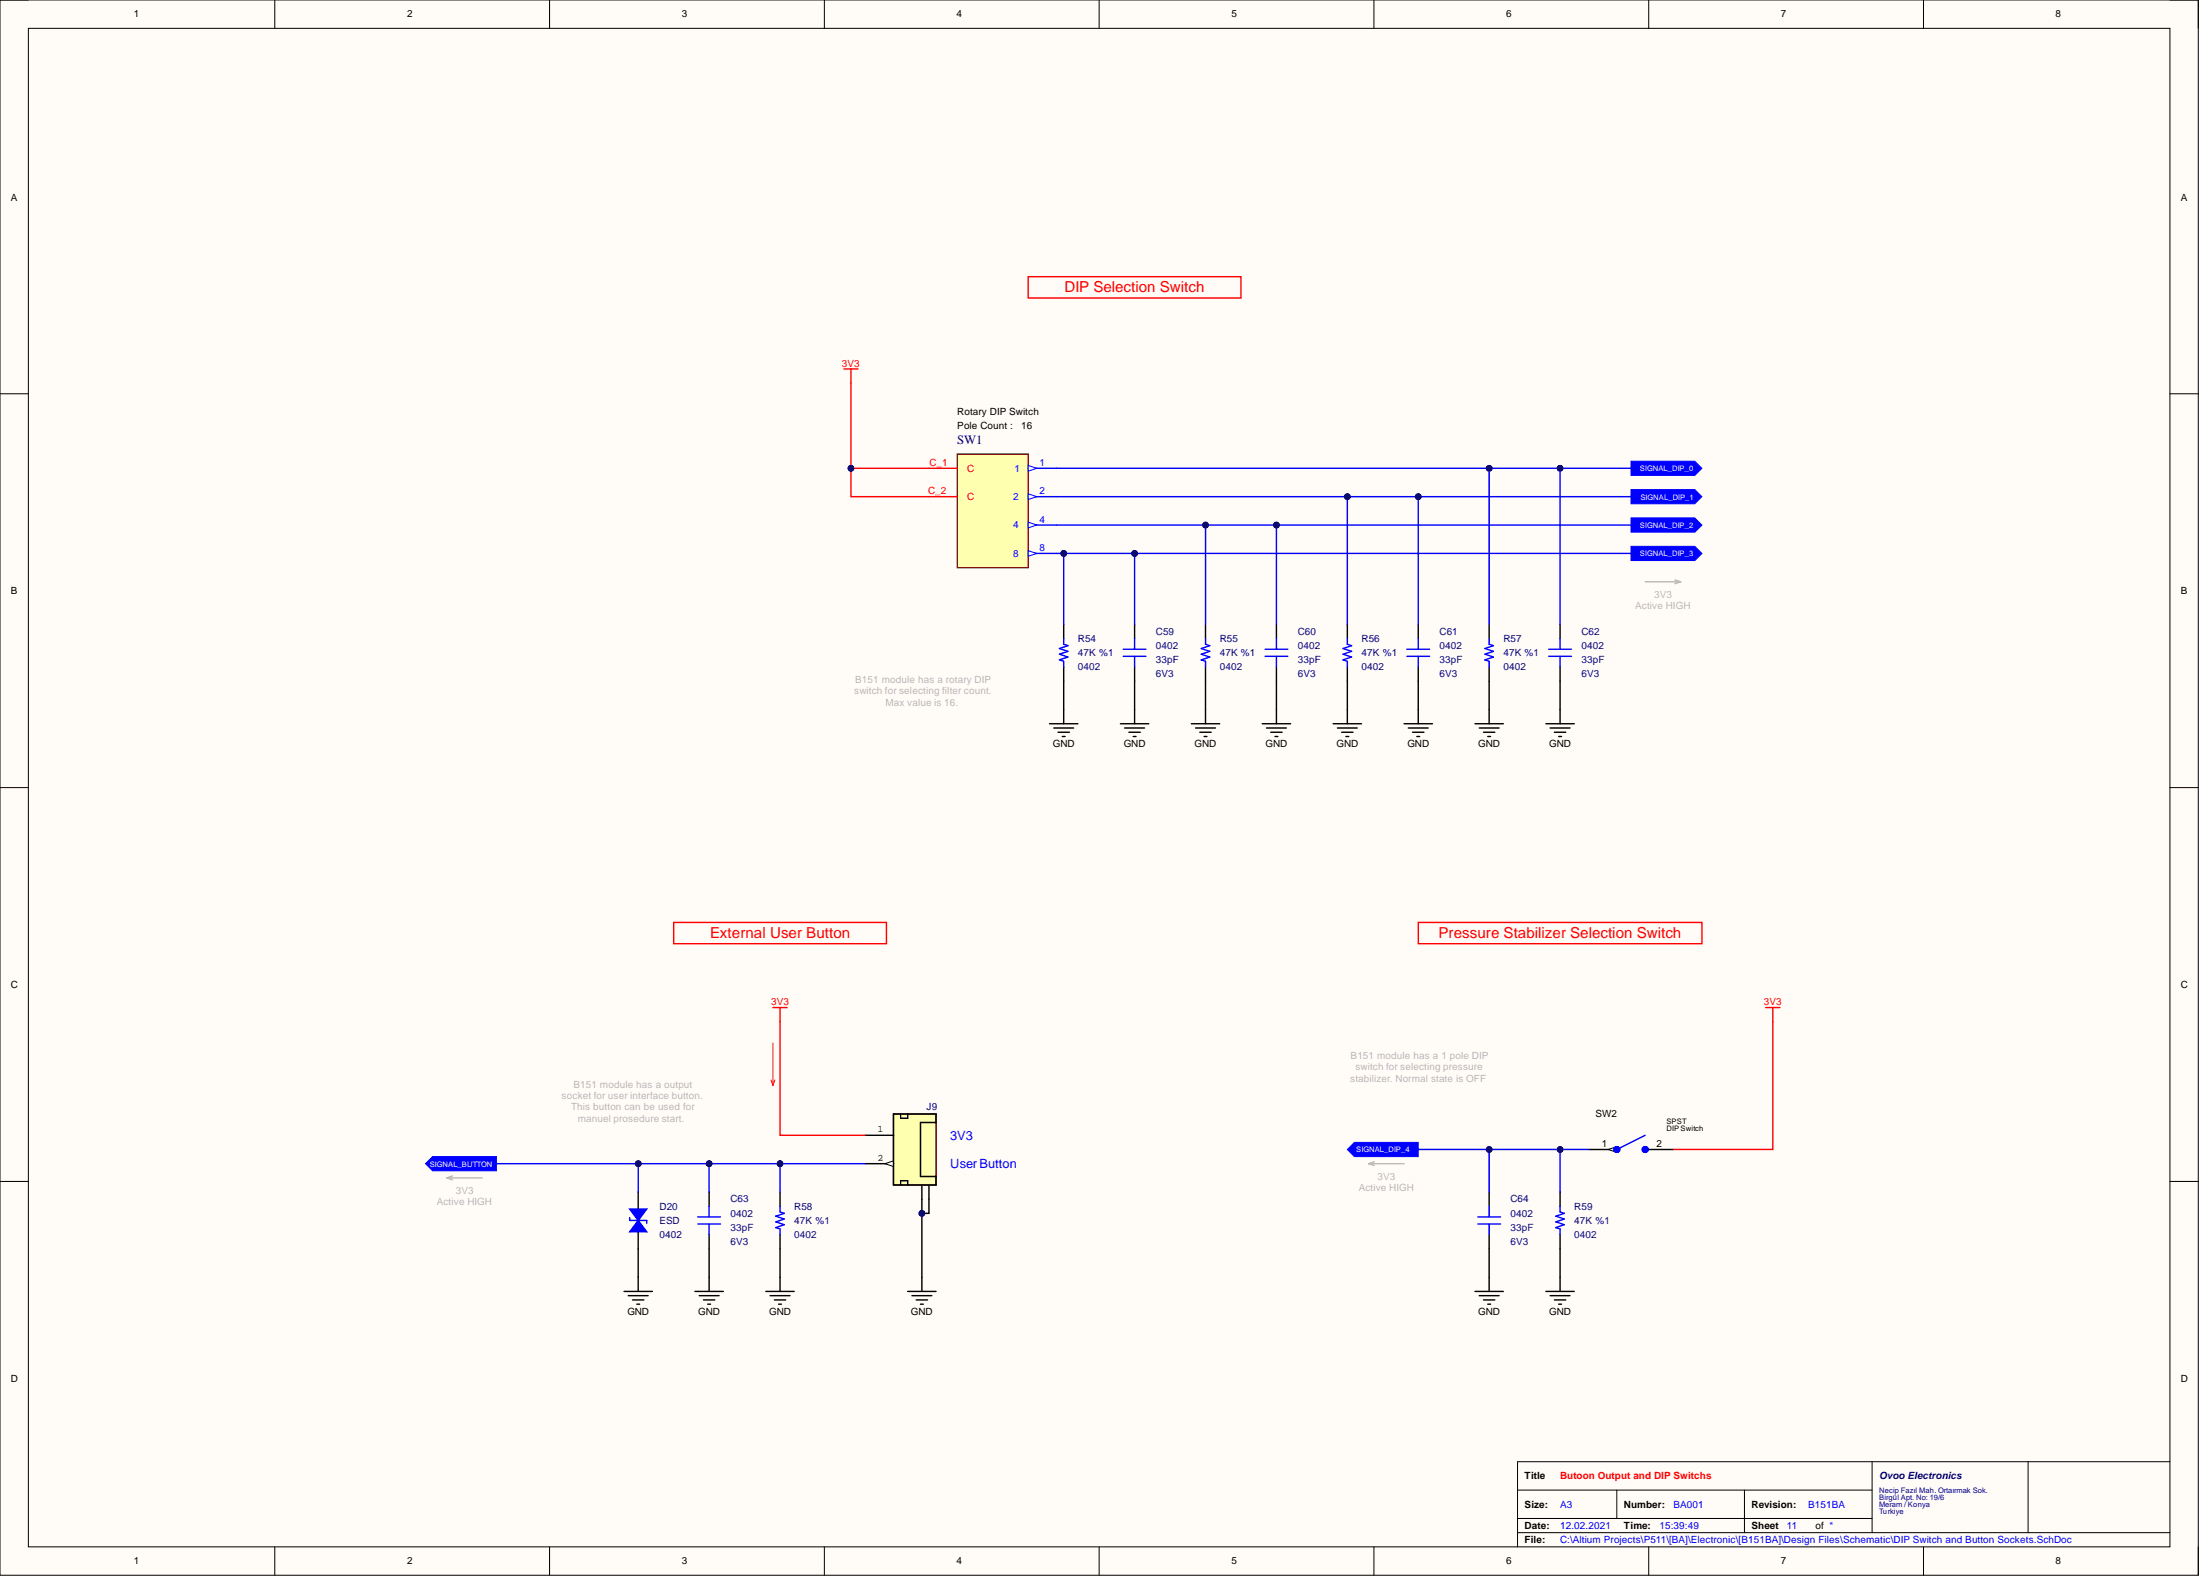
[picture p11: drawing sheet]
<svg xmlns="http://www.w3.org/2000/svg" width="393mm" height="282mm" viewBox="0 0 393 282" stroke-linecap="round" stroke-linejoin="round" font-family="sans-serif">
<path d="M0 0h393v281.6h-393z" fill-rule="evenodd" fill="#fffcf8"/>
<path d="M0 0h393v281.6h-393z" fill="none" stroke="#000" stroke-width=".18"/>
<path d="M5.1 5.1h382.9v271.4h-382.9z" fill-rule="evenodd" fill="#fffcf8"/>
<g fill="none" stroke="#000" stroke-width=".18">
<path d="M0 0h5.1M49.1 0v5.1M98.3 0v5.1M147.4 0v5.1M196.5 0v5.1M245.7 0v5.1M294.8 0v5.1M343.9 0v5.1M388 0h5v5.1M5.1 5.1h382.9v271.4h-382.9zM0 70.4h5.1M388 70.4h5"/>
<path d="M0 140.8h5.1M388 140.8h5M0 211.2h5.1M388 211.2h5M49.1 276.5v5.1M98.3 276.5v5.1M147.4 276.5v5.1M196.5 276.5v5.1M245.7 276.5v5.1M271.3 266.3h63.4M271.3 273.9h116.7M271.3 271.4h63.4"/>
<path d="M289.1 266.3v5.1M294.8 276.5v5.1M311.9 266.3v7.6M334.7 261.3v12.6M343.9 276.5v5.1M362.6 261.3v12.6M388 261.3h-116.7v15.2M393 276.5v5.1"/>
</g>
<path d="M114.1 213.1v4M114.1 219.2v4M162.3 230.8h5.1M163 231.6h3.6M163.8 232.3h2M164.6 233.1h.5M164.8 228.3v2.5" fill="none" stroke="#000" stroke-width=".25"/>
<path d="M138.2 180.1h2.5M139.5 180.1v2.5" fill="none" stroke="#f00" stroke-width=".25"/>
<path d="M137.9 193l.3 1M138.2 186.4v7.6M138.5 193l-.3 1" fill="none" stroke="#f00" stroke-width=".18"/>
<path d="M112.6 218.1h3" fill="none" stroke="#00f" stroke-width=".25"/>
<path d="M114.1 218.1l1.5 2.1h-3z" fill="#00f"/>
<path d="M112.6 217.6v.5M114.1 218.1l1.5 2.1h-3zM115.6 218.1v.5" fill="none" stroke="#00f" stroke-width=".25"/>
<path d="M112.6 216.1h3l-1.5 2z" fill="#00f"/>
<path d="M112.6 216.1h3l-1.5 2zM124.8 218.8h4M124.8 217.5h4M126.8 215.6v1.9M126.8 218.8v1.9M139.5 215.6v1l.7 .3-1.5 .5 1.5 .5-1.5 .5 1.5 .5-1.5 .5 .8 .3v1" fill="none" stroke="#00f" stroke-width=".25"/>
<g fill="none" stroke="#000" stroke-width=".25">
<path d="M126.8 213.1v2.5M139.5 213.1v2.5M164.8 211.8v2.5M166.1 211.8v2.5M111.6 230.8h5M112.3 231.6h3.6M113.1 232.3h2M113.9 233.1h.5M114.1 228.3v2.5M124.3 230.8h5M125 231.6h3.6M125.8 232.3h2"/>
<path d="M126.5 233.1h.5M126.8 220.7v2.5M126.8 228.3v2.5M136.9 230.8h5.1M137.7 231.6h3.5M138.5 232.3h2M139.2 233.1h.5M139.5 220.7v2.5M139.5 228.3v2.5"/>
</g>
<path d="M159.8 199.1h7.6v12.7h-7.6z" fill-rule="evenodd" fill="#ffffb0"/>
<path d="M159.8 199.1h7.6v12.7h-7.6z" fill="none" stroke="#800000" stroke-width=".25"/>
<path d="M154.7 202.9h5.1M154.7 208h5.1" fill="none" stroke="#000" stroke-width=".25"/>
<path d="M158.2 208l1.6-.5v1z" fill="#f8fcff"/>
<path d="M158.2 208l1.6-.5v1z" fill="none" stroke="#000" stroke-width=".18"/>
<path d="M159.8 199.1h7.6v1.5h-2.8v9.7h2.8v1.5h-7.6zM161 199.1v.8h1.3v-.8M161 211.8v-.8h1.3v.8" fill="none" stroke="#000" stroke-width=".25"/>
<path d="M171.2 81.2h12.6v20.3h-12.6z" fill-rule="evenodd" fill="#ffffb0"/>
<path d="M171.2 81.2h12.6v20.3h-12.6z" fill="none" stroke="#800000" stroke-width=".25"/>
<path d="M183.8 83.7h5.1" fill="none" stroke="#00f" stroke-width=".25"/>
<path d="M183.8 83.2l1.6 .5-1.6 .5z" fill="#f8fcff"/>
<path d="M183.8 83.2l1.6 .5-1.6 .5z" fill="none" stroke="#00f" stroke-width=".18"/>
<path d="M183.8 88.8h5.1" fill="none" stroke="#00f" stroke-width=".25"/>
<path d="M183.8 88.3l1.6 .5-1.6 .5z" fill="#f8fcff"/>
<path d="M183.8 88.3l1.6 .5-1.6 .5z" fill="none" stroke="#00f" stroke-width=".18"/>
<path d="M183.8 93.8h5.1" fill="none" stroke="#00f" stroke-width=".25"/>
<path d="M183.8 93.3l1.6 .5-1.6 .6z" fill="#f8fcff"/>
<path d="M183.8 93.3l1.6 .5-1.6 .6z" fill="none" stroke="#00f" stroke-width=".18"/>
<path d="M183.8 98.9h5.1" fill="none" stroke="#00f" stroke-width=".25"/>
<path d="M183.8 98.4l1.6 .5-1.6 .5z" fill="#f8fcff"/>
<path d="M183.8 98.4l1.6 .5-1.6 .5z" fill="none" stroke="#00f" stroke-width=".18"/>
<path d="M150.9 65.9h2.5M152.1 65.9v2.6M166.1 83.7h5.1M166.1 88.8h5.1" fill="none" stroke="#f00" stroke-width=".25"/>
<g fill="none" stroke="#000" stroke-width=".25">
<path d="M190.2 111.6v2.5M190.2 119.2v2.6M215.5 111.6v2.5M215.5 119.2v2.6M240.9 111.6v2.5M240.9 119.2v2.6M266.3 111.6v2.5M266.3 119.2v2.6M187.6 129.4h5.1M188.4 130.1h3.6M189.2 130.9h2M189.9 131.6h.5"/>
<path d="M190.2 126.8v2.6M213 129.4h5.1M213.8 130.1h3.5M214.5 130.9h2.1M215.3 131.6h.5M215.5 126.8v2.6M238.4 129.4h5M239.1 130.1h3.6M239.9 130.9h2M240.6 131.6h.5M240.9 126.8v2.6M263.7 129.4h5.1"/>
<path d="M264.5 130.1h3.5M265.2 130.9h2.1M266 131.6h.5M266.3 126.8v2.6M284 205.5h5.1"/>
</g>
<path d="M190.2 114.1v1.1l.7 .2-1.5 .5 1.5 .5-1.5 .5 1.5 .5-1.5 .5 .8 .3v1M215.5 114.1v1.1l.8 .2-1.5 .5 1.5 .5-1.5 .5 1.5 .5-1.5 .5 .7 .3v1M240.9 114.1v1.1l.8 .2-1.6 .5 1.6 .5-1.6 .5 1.6 .5-1.6 .5 .8 .3v1M266.3 114.1v1.1l.7 .2-1.5 .5 1.5 .5-1.5 .5 1.5 .5-1.5 .5 .8 .3v1" fill="none" stroke="#00f" stroke-width=".25"/>
<path d="M287.6 205.5l1.5-.5v1z" fill="#f8fcff"/>
<path d="M287.6 205.5l1.5-.5v1z" fill="none" stroke="#000" stroke-width=".18"/>
<g fill="none" stroke="#000" stroke-width=".25">
<path d="M266.3 213.1v2.5M278.9 213.1v2.5M294.1 205.5h5.1M263.7 230.8h5.1M264.5 231.6h3.5M265.2 232.3h2.1M266 233.1h.5M266.3 220.7v2.5M266.3 228.3v2.5M276.4 230.8h5.1M277.2 231.6h3.5M277.9 232.3h2"/>
<path d="M278.7 233.1h.5M278.9 220.7v2.5M278.9 228.3v2.5"/>
</g>
<g fill="none" stroke="#00f" stroke-width=".76">
<circle cx="289.1" cy="205.5" r=".25"/>
<circle cx="294.1" cy="205.5" r=".25"/>
<circle cx="294.1" cy="205.5" r=".26"/>
</g>
<path d="M264.2 218.8h4.1M264.2 217.5h4.1M266.3 215.6v1.9M266.3 218.8v1.9M278.9 215.6v1l.8 .3-1.5 .5 1.5 .5-1.5 .5 1.5 .5-1.5 .5 .7 .3v1M294.1 202.9l-5 2.6" fill="none" stroke="#00f" stroke-width=".25"/>
<path d="M315.7 180.1h2.5M317 180.1v2.5" fill="none" stroke="#f00" stroke-width=".25"/>
<path d="M291.6 82.4h11.4l1.3 1.3-1.3 1.3h-11.4z" fill-rule="evenodd" fill="#00f"/>
<path d="M291.6 82.4h11.4l1.3 1.3-1.3 1.3h-11.4z" fill="none" stroke="#00f" stroke-width=".18"/>
<path d="M291.6 87.5h11.4l1.3 1.3-1.3 1.2h-11.4z" fill-rule="evenodd" fill="#00f"/>
<path d="M291.6 87.5h11.4l1.3 1.3-1.3 1.2h-11.4z" fill="none" stroke="#00f" stroke-width=".18"/>
<path d="M291.6 92.6h11.4l1.3 1.2-1.3 1.3h-11.4z" fill-rule="evenodd" fill="#00f"/>
<path d="M291.6 92.6h11.4l1.3 1.2-1.3 1.3h-11.4z" fill="none" stroke="#00f" stroke-width=".18"/>
<path d="M291.6 97.7h11.4l1.3 1.2-1.3 1.3h-11.4z" fill-rule="evenodd" fill="#00f"/>
<path d="M291.6 97.7h11.4l1.3 1.2-1.3 1.3h-11.4z" fill="none" stroke="#00f" stroke-width=".18"/>
<path d="M242.2 204.2h11.4v2.5h-11.4l-1.3-1.2z" fill-rule="evenodd" fill="#00f"/>
<path d="M242.2 204.2h11.4v2.5h-11.4l-1.3-1.2z" fill="none" stroke="#00f" stroke-width=".18"/>
<path d="M77.3 206.7h11.5v2.6h-11.5l-1.2-1.3z" fill-rule="evenodd" fill="#00f"/>
<path d="M77.3 206.7h11.5v2.6h-11.5l-1.2-1.3z" fill="none" stroke="#00f" stroke-width=".18"/>
<path d="M183.8 49.5h38.1v3.8h-38.1zM120.4 164.9h38.1v3.8h-38.1zM253.6 164.9h50.7v3.8h-50.7z" fill="none" stroke="#f00" stroke-width=".25"/>
<path d="M294.1 104h6.4M299.5 103.7l1 .3M300.5 104l-1 .3M79.9 210.5h6.3M79.9 210.5l1 .4M80.9 210.2l-1 .3M244.7 208h6.3M244.7 208l1 .3M245.7 207.7l-1 .3" fill="none" stroke="#b7b7b7" stroke-width=".25"/>
<g fill="none" stroke="#000" stroke-width=".25">
<path d="M202.9 111.6v2.5M202.9 119.2v2.6M228.2 111.6v2.5M228.2 119.2v2.6M253.6 111.6v2.5M253.6 119.2v2.6M278.9 111.6v2.5M278.9 119.2v10.2M200.3 129.4h5.1M201.1 130.1h3.5M201.8 130.9h2.1M202.6 131.6h.5"/>
<path d="M202.9 126.8v2.6M225.7 129.4h5.1M226.4 130.1h3.6M227.2 130.9h2M228 131.6h.5M228.2 126.8v2.6M251 129.4h5.1M251.8 130.1h3.5M252.6 130.9h2M253.3 131.6h.5M253.6 126.8v2.6M276.4 129.4h5.1"/>
<path d="M277.2 130.1h3.5M277.9 130.9h2M278.7 131.6h.5"/>
</g>
<g fill="none" stroke="#00f" stroke-width=".25">
<path d="M200.8 117.3h4.1M200.8 116h4.1M202.9 114.1v1.9M202.9 117.3v1.9M226.2 117.3h4M226.2 116h4M228.2 114.1v1.9M228.2 117.3v1.9M251.5 117.3h4.1M251.5 116h4.1M253.6 114.1v1.9M253.6 117.3v1.9"/>
<path d="M276.9 117.3h4.1M276.9 116h4.1M278.9 114.1v1.9M278.9 117.3v1.9M88.8 208h65.9"/>
</g>
<circle cx="114.1" cy="208" r=".51" fill="#000080"/>
<circle cx="114.1" cy="208" r=".51" fill="none" stroke="#000080" stroke-width=".18"/>
<circle cx="126.8" cy="208" r=".51" fill="#000080"/>
<circle cx="126.8" cy="208" r=".51" fill="none" stroke="#000080" stroke-width=".18"/>
<circle cx="139.5" cy="208" r=".51" fill="#000080"/>
<circle cx="139.5" cy="208" r=".51" fill="none" stroke="#000080" stroke-width=".18"/>
<path d="M152.1 83.7v5.1h14M139.5 182.6v20.3h15.2" fill="none" stroke="#f00" stroke-width=".25"/>
<circle cx="152.1" cy="83.7" r=".51" fill="#000080"/>
<circle cx="152.1" cy="83.7" r=".51" fill="none" stroke="#000080" stroke-width=".18"/>
<path d="M152.1 68.5v15.2h14" fill="none" stroke="#f00" stroke-width=".25"/>
<circle cx="152.1" cy="83.7" r=".51" fill="#000080"/>
<circle cx="152.1" cy="83.7" r=".51" fill="none" stroke="#000080" stroke-width=".18"/>
<path d="M166.1 214.3v2.6h-1.3" fill="none" stroke="#000" stroke-width=".25"/>
<circle cx="164.8" cy="216.9" r=".51" fill="#000080"/>
<circle cx="164.8" cy="216.9" r=".51" fill="none" stroke="#000080" stroke-width=".18"/>
<path d="M188.9 98.9h102.7" fill="none" stroke="#00f" stroke-width=".25"/>
<circle cx="190.2" cy="98.9" r=".51" fill="#000080"/>
<circle cx="190.2" cy="98.9" r=".51" fill="none" stroke="#000080" stroke-width=".18"/>
<circle cx="202.9" cy="98.9" r=".51" fill="#000080"/>
<circle cx="202.9" cy="98.9" r=".51" fill="none" stroke="#000080" stroke-width=".18"/>
<path d="M188.9 93.8h102.7" fill="none" stroke="#00f" stroke-width=".25"/>
<circle cx="215.5" cy="93.8" r=".51" fill="#000080"/>
<circle cx="215.5" cy="93.8" r=".51" fill="none" stroke="#000080" stroke-width=".18"/>
<circle cx="228.2" cy="93.8" r=".51" fill="#000080"/>
<circle cx="228.2" cy="93.8" r=".51" fill="none" stroke="#000080" stroke-width=".18"/>
<path d="M188.9 88.8h102.7" fill="none" stroke="#00f" stroke-width=".25"/>
<circle cx="240.9" cy="88.8" r=".51" fill="#000080"/>
<circle cx="240.9" cy="88.8" r=".51" fill="none" stroke="#000080" stroke-width=".18"/>
<circle cx="253.6" cy="88.8" r=".51" fill="#000080"/>
<circle cx="253.6" cy="88.8" r=".51" fill="none" stroke="#000080" stroke-width=".18"/>
<path d="M188.9 83.7h102.7" fill="none" stroke="#00f" stroke-width=".25"/>
<circle cx="266.3" cy="83.7" r=".51" fill="#000080"/>
<circle cx="266.3" cy="83.7" r=".51" fill="none" stroke="#000080" stroke-width=".18"/>
<circle cx="278.9" cy="83.7" r=".51" fill="#000080"/>
<circle cx="278.9" cy="83.7" r=".51" fill="none" stroke="#000080" stroke-width=".18"/>
<path d="M253.6 205.5h30.4" fill="none" stroke="#00f" stroke-width=".25"/>
<circle cx="266.3" cy="205.5" r=".51" fill="#000080"/>
<circle cx="266.3" cy="205.5" r=".51" fill="none" stroke="#000080" stroke-width=".18"/>
<circle cx="278.9" cy="205.5" r=".51" fill="#000080"/>
<circle cx="278.9" cy="205.5" r=".51" fill="none" stroke="#000080" stroke-width=".18"/>
<path d="M317 182.6v22.9h-17.8" fill="none" stroke="#f00" stroke-width=".25"/>
<path d="M114.1 223.2v5.1" fill="none" stroke="#000" stroke-width=".25"/>
<path d="M114.1 208v5.1" fill="none" stroke="#00f" stroke-width=".25"/>
<circle cx="114.1" cy="208" r=".51" fill="#000080"/>
<circle cx="114.1" cy="208" r=".51" fill="none" stroke="#000080" stroke-width=".18"/>
<path d="M126.8 223.2v5.1" fill="none" stroke="#000" stroke-width=".25"/>
<path d="M126.8 208v5.1" fill="none" stroke="#00f" stroke-width=".25"/>
<circle cx="126.8" cy="208" r=".51" fill="#000080"/>
<circle cx="126.8" cy="208" r=".51" fill="none" stroke="#000080" stroke-width=".18"/>
<path d="M139.5 223.2v5.1" fill="none" stroke="#000" stroke-width=".25"/>
<path d="M139.5 208v5.1" fill="none" stroke="#00f" stroke-width=".25"/>
<circle cx="139.5" cy="208" r=".51" fill="#000080"/>
<circle cx="139.5" cy="208" r=".51" fill="none" stroke="#000080" stroke-width=".18"/>
<path d="M164.8 214.3v14" fill="none" stroke="#000" stroke-width=".25"/>
<circle cx="164.8" cy="216.9" r=".51" fill="#000080"/>
<circle cx="164.8" cy="216.9" r=".51" fill="none" stroke="#000080" stroke-width=".18"/>
<path d="M190.2 121.8v5" fill="none" stroke="#000" stroke-width=".25"/>
<path d="M190.2 98.9v12.7" fill="none" stroke="#00f" stroke-width=".25"/>
<circle cx="190.2" cy="98.9" r=".51" fill="#000080"/>
<circle cx="190.2" cy="98.9" r=".51" fill="none" stroke="#000080" stroke-width=".18"/>
<path d="M202.9 121.8v5" fill="none" stroke="#000" stroke-width=".25"/>
<path d="M202.9 98.9v12.7" fill="none" stroke="#00f" stroke-width=".25"/>
<circle cx="202.9" cy="98.9" r=".51" fill="#000080"/>
<circle cx="202.9" cy="98.9" r=".51" fill="none" stroke="#000080" stroke-width=".18"/>
<path d="M215.5 121.8v5" fill="none" stroke="#000" stroke-width=".25"/>
<path d="M215.5 93.8v17.8" fill="none" stroke="#00f" stroke-width=".25"/>
<circle cx="215.5" cy="93.8" r=".51" fill="#000080"/>
<circle cx="215.5" cy="93.8" r=".51" fill="none" stroke="#000080" stroke-width=".18"/>
<path d="M228.2 121.8v5" fill="none" stroke="#000" stroke-width=".25"/>
<path d="M228.2 93.8v17.8" fill="none" stroke="#00f" stroke-width=".25"/>
<circle cx="228.2" cy="93.8" r=".51" fill="#000080"/>
<circle cx="228.2" cy="93.8" r=".51" fill="none" stroke="#000080" stroke-width=".18"/>
<path d="M240.9 121.8v5" fill="none" stroke="#000" stroke-width=".25"/>
<path d="M240.9 88.8v22.8" fill="none" stroke="#00f" stroke-width=".25"/>
<circle cx="240.9" cy="88.8" r=".51" fill="#000080"/>
<circle cx="240.9" cy="88.8" r=".51" fill="none" stroke="#000080" stroke-width=".18"/>
<path d="M253.6 121.8v5" fill="none" stroke="#000" stroke-width=".25"/>
<path d="M253.6 88.8v22.8" fill="none" stroke="#00f" stroke-width=".25"/>
<circle cx="253.6" cy="88.8" r=".51" fill="#000080"/>
<circle cx="253.6" cy="88.8" r=".51" fill="none" stroke="#000080" stroke-width=".18"/>
<path d="M266.3 223.2v5.1" fill="none" stroke="#000" stroke-width=".25"/>
<path d="M266.3 205.5v7.6" fill="none" stroke="#00f" stroke-width=".25"/>
<circle cx="266.3" cy="205.5" r=".51" fill="#000080"/>
<circle cx="266.3" cy="205.5" r=".51" fill="none" stroke="#000080" stroke-width=".18"/>
<path d="M266.3 121.8v5" fill="none" stroke="#000" stroke-width=".25"/>
<path d="M266.3 83.7v27.9" fill="none" stroke="#00f" stroke-width=".25"/>
<circle cx="266.3" cy="83.7" r=".51" fill="#000080"/>
<circle cx="266.3" cy="83.7" r=".51" fill="none" stroke="#000080" stroke-width=".18"/>
<path d="M278.9 223.2v5.1" fill="none" stroke="#000" stroke-width=".25"/>
<path d="M278.9 205.5v7.6" fill="none" stroke="#00f" stroke-width=".25"/>
<circle cx="278.9" cy="205.5" r=".51" fill="#000080"/>
<circle cx="278.9" cy="205.5" r=".51" fill="none" stroke="#000080" stroke-width=".18"/>
<path d="M278.9 83.7v27.9" fill="none" stroke="#00f" stroke-width=".25"/>
<circle cx="278.9" cy="83.7" r=".51" fill="#000080"/>
<circle cx="278.9" cy="83.7" r=".51" fill="none" stroke="#000080" stroke-width=".18"/>
<g font-size="2.7" fill="#f00">
<text x="190.4" y="52.2">DIP Selection Switch</text>
<text x="127" y="167.6">External User Button</text>
<text x="257.2" y="167.6">Pressure Stabilizer Selection Switch</text>
</g>
<text font-size="2.3" fill="#000080" x="171.2" y="79.4">SW1</text>
<g font-size="2.3" fill="#00f">
<text x="169.9" y="203.7">3V3</text>
<text x="169.9" y="208.8">User Button</text>
</g>
<g font-size="1.8">
<text x="23.9" y="3.1">1</text>
<text x="72.8" y="3.1">2</text>
<text x="121.9" y="3.1">3</text>
<text x="171" y="3.1">4</text>
<text x="220.2" y="3.1">5</text>
<text x="269.3" y="3.1">6</text>
<text x="318.4" y="3.1">7</text>
<text x="367.5" y="3.1">8</text>
<text x="1.9" y="35.8">A</text>
<text x="389.9" y="35.8">A</text>
<text x="171.2" y="76.7">Pole Count :</text>
<text x="171.2" y="74.1">Rotary DIP Switch</text>
<text x="182.6" y="76.7">16</text>
<text x="1.9" y="106.2">B</text>
<text x="389.9" y="106.2">B</text>
<text x="188.2" y="133.5">GND</text>
<text x="200.9" y="133.5">GND</text>
<text x="213.6" y="133.5">GND</text>
<text x="226.3" y="133.5">GND</text>
<text x="239" y="133.5">GND</text>
<text x="251.6" y="133.5">GND</text>
<text x="264.3" y="133.5">GND</text>
<text x="277" y="133.5">GND</text>
<text x="1.9" y="176.6">C</text>
<text x="389.9" y="176.6">C</text>
<text x="156.9" y="202.4">1</text>
<text x="285.3" y="199.7">SW2</text>
<text x="156.9" y="207.5">2</text>
<text x="286.4" y="205">1</text>
<text x="296.2" y="205">2</text>
<text x="112.2" y="235">GND</text>
<text x="124.8" y="235">GND</text>
<text x="137.5" y="235">GND</text>
<text x="162.9" y="235">GND</text>
<text x="264.3" y="235">GND</text>
<text x="277" y="235">GND</text>
<text x="1.9" y="247">D</text>
<text x="389.9" y="247">D</text>
<text x="272.6" y="264.4">Title</text>
<text x="272.6" y="269.5">Size:</text>
<text x="290.3" y="269.5">Number:</text>
<text x="313.2" y="269.5">Revision:</text>
<text x="272.6" y="273.3">Date:</text>
<text x="272.6" y="275.8">File:</text>
<text x="290.3" y="273.3">Time:</text>
<text x="313.2" y="273.3">Sheet</text>
<text x="324.6" y="273.3">of *</text>
<text x="23.9" y="279.6">1</text>
<text x="72.8" y="279.6">2</text>
<text x="121.9" y="279.6">3</text>
<text x="171" y="279.6">4</text>
<text x="220.2" y="279.6">5</text>
<text x="269.3" y="279.6">6</text>
<text x="318.4" y="279.6">7</text>
<text x="367.5" y="279.6">8</text>
</g>
<g font-size="1.8" fill="#f00">
<text x="150.5" y="65.5">3V3</text>
<text x="166.2" y="83.3">C_1</text>
<text x="165.9" y="88.4">C_2</text>
<text x="172.9" y="84.3">C</text>
<text x="172.9" y="89.4">C</text>
<text x="137.9" y="179.7">3V3</text>
<text x="315.4" y="179.7">3V3</text>
<text x="278.9" y="264.4">Butoon Output and DIP Switchs</text>
</g>
<g font-size="1.8" fill="#00f">
<text x="185.9" y="83.3">1</text>
<text x="181.1" y="89.4">2</text>
<text x="181.4" y="84.3">1</text>
<text x="185.9" y="88.4">2</text>
<text x="181.1" y="94.4">4</text>
<text x="185.9" y="93.4">4</text>
<text x="181.1" y="99.5">8</text>
<text x="185.9" y="98.5">8</text>
<text x="278.9" y="269.5">A3</text>
<text x="299.2" y="269.5">BA001</text>
<text x="323.3" y="269.5">B151BA</text>
<text x="278.9" y="273.3">12.02.2021</text>
<text x="278.9" y="275.8">C:\Altium Projects\P511\[BA]\Electronic\[B151BA]\Design Files\Schematic\DIP Switch and Button Sockets.SchDoc</text>
<text x="296.7" y="273.3">15:39:49</text>
<text x="319.5" y="273.3">11</text>
</g>
<g font-size="1.8" fill="#b7b7b7">
<text x="295.8" y="106.9">3V3</text>
<text x="292.4" y="108.9">Active HIGH</text>
<text x="152.7" y="124.1">switch for selecting filter count.</text>
<text x="152.9" y="122.1">B151 module has a rotary DIP</text>
<text x="158.3" y="126.1">Max value is 16.</text>
<text x="241.5" y="189.3">B151 module has a 1 pole DIP</text>
<text x="242.3" y="191.3">switch for selecting pressure</text>
<text x="100.4" y="196.4">socket for user interface button.</text>
<text x="102.5" y="194.4">B151 module has a output</text>
<text x="241.4" y="193.4">stabilizer. Normal state is OFF</text>
<text x="102.1" y="198.4">This button can be used for</text>
<text x="103.3" y="200.5">manuel prosedure start.</text>
<text x="78.1" y="215.4">Active HIGH</text>
<text x="81.5" y="213.4">3V3</text>
<text x="242.9" y="212.9">Active HIGH</text>
<text x="246.3" y="210.9">3V3</text>
</g>
<g font-size="1.8" fill="#000080">
<text x="206.7" y="113.5">C59</text>
<text x="232" y="113.5">C60</text>
<text x="257.4" y="113.5">C61</text>
<text x="282.7" y="113.5">C62</text>
<text x="192.7" y="117.3">47K %1</text>
<text x="192.7" y="119.8">0402</text>
<text x="192.7" y="114.7">R54</text>
<text x="206.7" y="116">0402</text>
<text x="206.7" y="118.5">33pF</text>
<text x="218.1" y="117.3">47K %1</text>
<text x="218.1" y="119.8">0402</text>
<text x="218.1" y="114.7">R55</text>
<text x="232" y="116">0402</text>
<text x="232" y="118.5">33pF</text>
<text x="243.4" y="117.3">47K %1</text>
<text x="243.4" y="119.8">0402</text>
<text x="243.4" y="114.7">R56</text>
<text x="257.4" y="116">0402</text>
<text x="257.4" y="118.5">33pF</text>
<text x="268.8" y="117.3">47K %1</text>
<text x="268.8" y="119.8">0402</text>
<text x="268.8" y="114.7">R57</text>
<text x="282.7" y="116">0402</text>
<text x="282.7" y="118.5">33pF</text>
<text x="206.7" y="121.1">6V3</text>
<text x="232" y="121.1">6V3</text>
<text x="257.4" y="121.1">6V3</text>
<text x="282.7" y="121.1">6V3</text>
<text x="165.7" y="198.4">J9</text>
<text x="130.6" y="214.9">C63</text>
<text x="270.1" y="214.9">C64</text>
<text x="117.9" y="221.3">0402</text>
<text x="117.9" y="218.7">ESD</text>
<text x="117.9" y="216.2">D20</text>
<text x="130.6" y="217.5">0402</text>
<text x="130.6" y="220">33pF</text>
<text x="142" y="218.7">47K %1</text>
<text x="142" y="221.3">0402</text>
<text x="142" y="216.2">R58</text>
<text x="270.1" y="217.5">0402</text>
<text x="270.1" y="220">33pF</text>
<text x="281.5" y="218.7">47K %1</text>
<text x="281.5" y="221.3">0402</text>
<text x="281.5" y="216.2">R59</text>
<text x="130.6" y="222.5">6V3</text>
<text x="270.1" y="222.5">6V3</text>
<text x="336" y="264.4">Ovoo Electronics</text>
</g>
<g font-size="1.4" fill="#fff">
<text x="293.2" y="84.2">SIGNAL_DIP_0</text>
<text x="293.3" y="89.3">SIGNAL_DIP_1</text>
<text x="293.2" y="94.4">SIGNAL_DIP_2</text>
<text x="293.2" y="99.4">SIGNAL_DIP_3</text>
<text x="76.8" y="208.5">SIGNAL_BUTTON</text>
<text x="242.5" y="206">SIGNAL_DIP_4</text>
</g>
<g font-size="1.4">
<text x="298" y="200.9">SPST</text>
<text x="298" y="202.2">DIP Switch</text>
</g>
<g font-size="1.4" fill="#000080">
<text x="336" y="266.8">Necip Fazıl Mah. Ortaırmak Sok.</text>
<text x="336" y="268.1">Birgül Apt. No: 19/6</text>
<text x="336" y="269.4">Meram / Konya</text>
<text x="336" y="270.6">Turkiye</text>
</g>
</svg>
